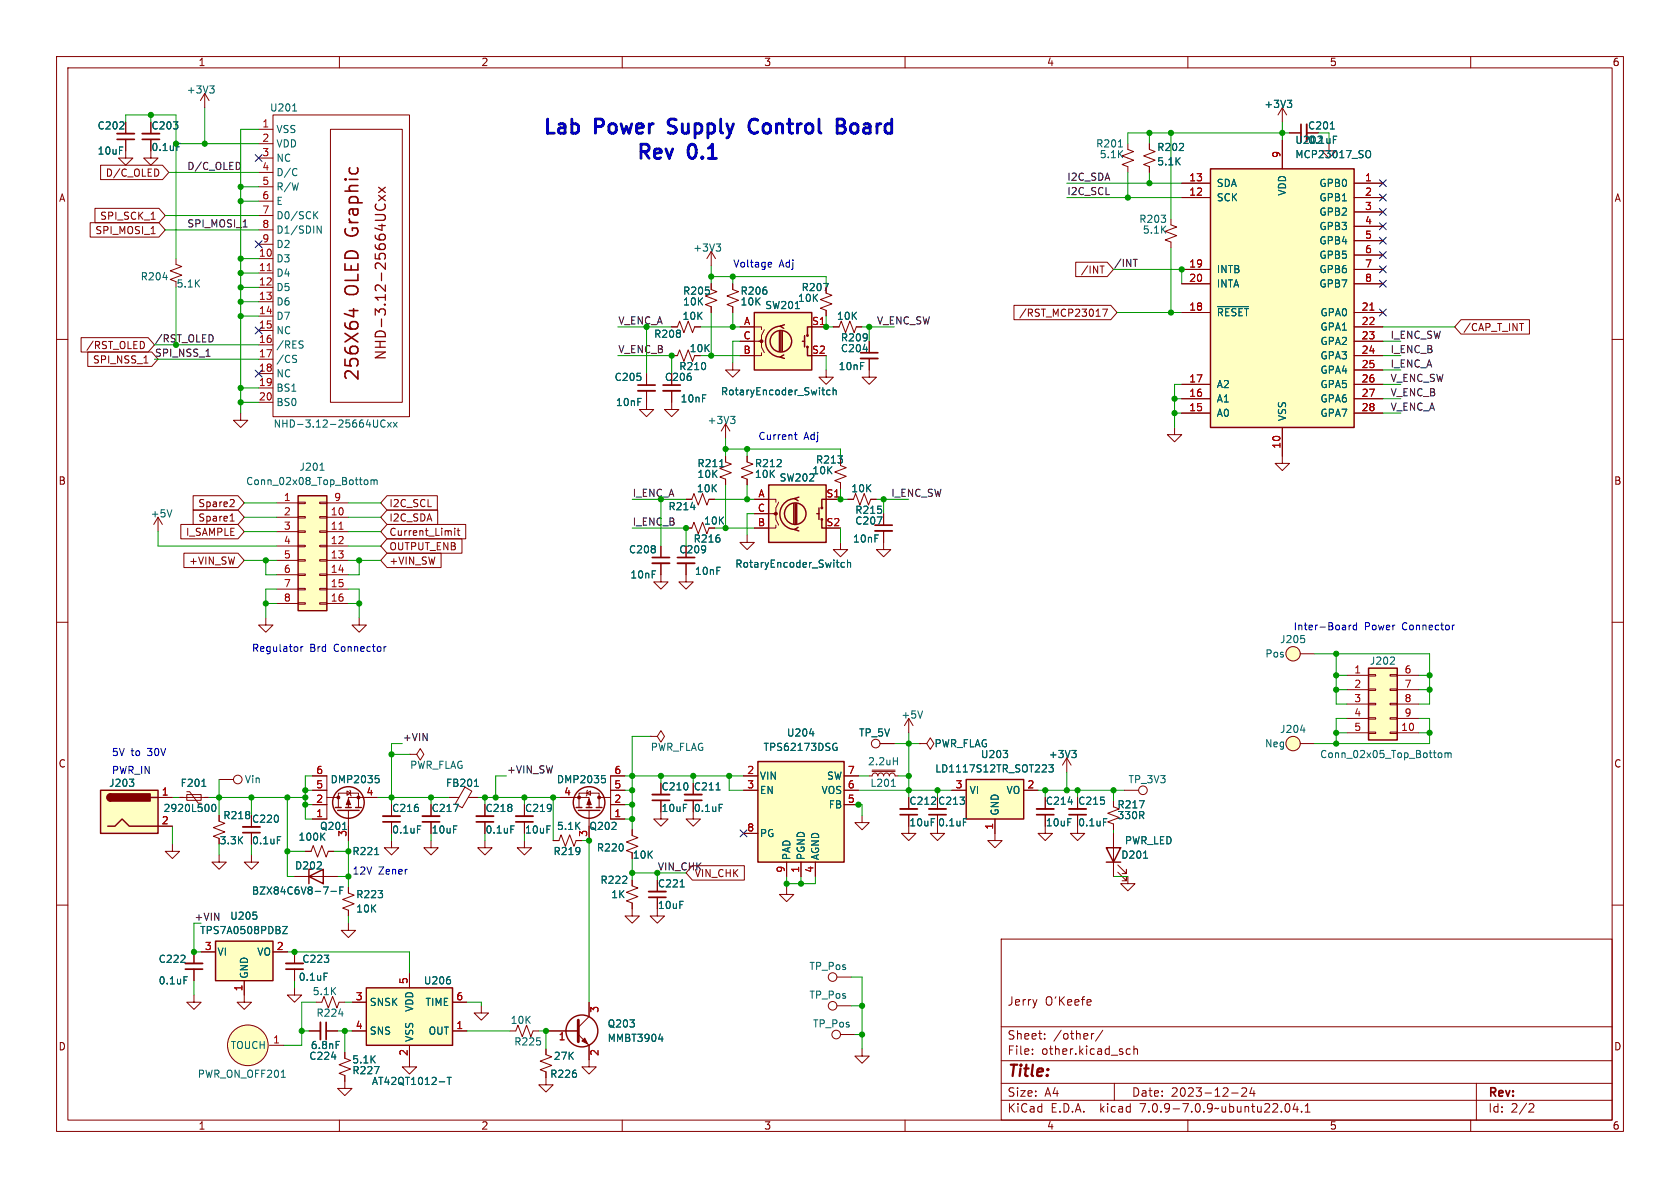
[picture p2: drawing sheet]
<svg xmlns="http://www.w3.org/2000/svg" width="297mm" height="210mm" viewBox="0 0 297 210" stroke-linecap="round" stroke-linejoin="round" font-family="sans-serif">
<g fill="none" stroke="#840000" stroke-width=".18">
<path d="M10 10h277v190h-277zM12 12h273v186h-273zM36.2 16.5l-.8 1.3M36.2 16.5v2.6M36.2 16.5l.8 1.3M60 10v2M110 10v2M160 10v2M210 10v2M226.7 19.1l-.8 1.2M226.7 19.1v2.5M226.7 19.1l.8 1.2"/>
<path d="M260 10v2M15.9 39.4h12.2l1.1 1.2-1.1 1.3h-12.2zM16.8 36.8h11.3l1.1 1.3-1.1 1.3h-11.3zM17.8 29.2h10.9l1.1 1.3-1.1 1.3h-10.9zM22.2 24.6v3.3h1.3l-1.3 1.3-1.2-1.3h1.2M22.2 21.6v2M26.7 24.6v3.3h1.2l-1.2 1.3-1.3-1.3h1.3M26.7 38.8h.7M28 30.1l.1 .3-.1 .6M45.7 22.9h2.6M45.7 25.4h2.6M45.7 27.9h2.6"/>
<path d="M45.7 30.5h2.6M45.7 33h2.6M45.7 35.6h2.6M45.7 38.1h2.6M48.3 20.3h24.1v53.4h-24.1zM58.4 22.9h12.7v48.2h-12.7zM199.4 25.4v1l1 .4-2 .8 2 .7-2 .8 1 .4v1M203.2 25.4v1l1 .4-2 .8 2 .7-2 .8 1 .4v1M207 38.7v1.1l1 .3-2 .8 2 .8-2 .7 1 .4v1M208.9 32.4h5.1M208.9 34.9h5.1M226.7 24.8v5"/>
<path d="M228 23.5h2M234.9 25.4v1.3h1.3l-1.3 1.2-1.2-1.2h1.2M239.4 32.4h5.1M239.4 34.9h5.1M239.4 37.5h5.1M10 60h2M14.3 59.7h11.9l1.1 1.3-1.1 1.2h-11.9zM26.7 41.3h.7M31.1 45.7v1l1 .4-2 .8 2 .7-2 .8 1 .4M45.7 45.7h2.6M45.7 48.3h2.6M45.7 50.8h2.6"/>
<path d="M45.7 53.3h2.6M45.7 55.9h2.6M45.7 58.4h2.6M45.7 40.6h2.6M45.7 43.2h2.6M118.7 57.8h1.1l.3-1 .8 2 .8-2 .7 2 .4-1h1M125.7 50.2v1l1 .4-2 .7 2 .8-2 .7 1 .4v1M125.7 44.5v2.5M125.7 44.5l-.7 1.2M125.7 44.5l.8 1.2M129.5 50.2v1l1.1 .4-2.1 .7 2.1 .8-2.1 .7 1 .4v1M130.8 57.8h3.8v.5"/>
<path d="M135.1 58.3l-.5 1v1h-.5M143.5 57.8h2.5M146 51.8l1.1 .4-2.1 .8 2.1 .7-2.1 .8 1 .4v1M147.3 57.8h1l.4-1 .8 2 .7-2 .8 2 .4-1h1M179.3 54h17.1l1.1 1.2-1.1 1.3h-17.1zM190.2 46.4h5.5l1.1 1.2-1.1 1.3h-5.5zM193.8 55.9h.7M194.5 47h.7M194.9 54.6h.9l-.6 1.3M208.9 55.2h5.1M208.9 47.6h5.1M208.9 50.2h5.1"/>
<path d="M239.4 55.2h5.1M239.4 47.6h5.1M239.4 50.2h5.1M239.4 57.8h5.1M239.4 40h5.1M239.4 42.5h5.1M239.4 45.1h5.1M258.3 56.5h12.1v2.6h-12.1l-1.1-1.3zM268.6 57.2h.7M285 60h2M15.5 62.2h11.3l1.1 1.3-1.1 1.3h-11.3zM25.4 64.2h.8"/>
<path d="M25.5 60.7v.6M42.5 73v1.3h1.3l-1.3 1.3-1.2-1.3h1.2M45.7 61h2.6M45.7 63.5h2.6M45.7 66h2.6M45.7 68.6h2.6M45.7 71.1h2.6M114.3 69.1v3.3h1.3l-1.3 1.3-1.3-1.3h1.3M114.3 66v2.1M118.7 62.9h1.1l.3-1.1 .8 2.1 .8-2.1 .7 2.1 .4-1M118.7 69.1v3.3h1.3l-1.3 1.3-1.2-1.3h1.2M128.3 74.9l-.8 1.3"/>
<path d="M128.3 74.9v2.6M128.3 74.9l.7 1.3M129.5 64.1v1.3h1.3l-1.3 1.3-1.2-1.3h1.2M130.8 60.3h3.8v1l.5 1.1M134.6 62.4v.5h-3.8M146 65.4v1.3h1.3l-1.3 1.2-1.2-1.2h1.2M153.7 63.4v3.3h1.2l-1.2 1.2-1.3-1.2h1.3M153.7 60.3v2.1M207.6 75.6v1.2h1.3l-1.3 1.3-1.2-1.3h1.2M208.9 73h5.1M208.9 70.5h5.1M208.9 67.9h5.1"/>
<path d="M226.7 75.6v6.3h1.3l-1.3 1.3-1.3-1.3h1.3M239.4 73h5.1M239.4 70.5h5.1M239.4 67.9h5.1M239.4 60.3h5.1M239.4 62.9h5.1M239.4 65.4h5.1M27.9 91.4l.8 1.3M27.9 91.4v2.6M27.9 91.4l-.7 1.3M32 92.7h10.1l1.1 1.3-1.1 1.3h-10.1zM32.5 97.8h9.6l1.1 1.3-1.1 1.2h-9.6z"/>
<path d="M34.1 90.2h8l1.1 1.2-1.1 1.3h-8zM34.1 87.6h8l1.1 1.3-1.1 1.3h-8zM40.7 92.1h.7M40.9 91l.1-.2v1.3M41.2 88.3l.2 .2-.1 .3-.7 .8h.8M48.9 88.9h3.8M48.9 91.4h3.8M48.9 94h3.8M48.9 96.5h3.8M48.9 99.1h3.8M52.7 98.9h1.3v.3h-1.3zM52.7 96.4h1.3v.2h-1.3z"/>
<path d="M52.7 93.9h1.3v.2h-1.3zM52.7 91.3h1.3v.3h-1.3zM52.7 88.8h1.3v.2h-1.3zM56.5 98.9h1.3v.3h-1.3zM56.5 96.4h1.3v.2h-1.3zM56.5 93.9h1.3v.2h-1.3zM56.5 91.3h1.3v.3h-1.3zM56.5 88.8h1.3v.2h-1.3zM57.8 88.9h3.8M57.8 91.4h3.8M57.8 94h3.8M57.8 96.5h3.8"/>
<path d="M57.8 99.1h3.8M68.4 97.8h9.6v2.5h-9.6l-1.1-1.2zM68.4 92.7h13.9v2.6h-13.9l-1.1-1.3zM68.4 95.2h13.3v2.6h-13.3l-1.1-1.3zM68.4 90.2h9v2.5h-9l-1.1-1.3zM68.4 87.6h8.9v2.6h-8.9l-1.1-1.3zM80.4 93.4v.1M80.4 93.8v.9M80.8 93.8h.5M81 93.4v1.1l.3 .2M116.8 99.6v3.3h1.3l-1.3 1.2-1.2-1.2h1.2M116.8 96.5v2.1"/>
<path d="M121.3 99.6v3.3h1.3l-1.3 1.2-1.3-1.2h1.3M121.3 93.3h1l.4-1 .7 2.1 .8-2.1 .8 2.1 .3-1.1M121.3 88.3h1l.4-1.1 .7 2.1 .8-2.1 .8 2.1 .3-1h1.1M128.3 80.6v1.1l1 .3-2 .8 2 .8-2 .7 1 .4v1M132.1 80.6v1.1l1 .3-2 .8 2 .8-2 .7 1 .4v1M132.1 94.6v1.3h1.2l-1.2 1.3-1.3-1.3h1.3M133.3 88.3h3.9v.5M133.3 90.8h3.9v1l.5 1M137.2 92.8v.5h-3.9M137.7 88.8l-.5 1v1h-.5M146 88.3h2.6M148.6 82.3l1 .4-2 .7 2 .8-2 .8 1 .3v1.1"/>
<path d="M148.6 95.9v1.3h1.3l-1.3 1.2-1.3-1.2h1.3M149.9 88.3h1l.4-1.1 .7 2.1 .8-2.1 .7 2.1 .4-1h1M156.2 93.9v3.3h1.3l-1.3 1.2-1.3-1.2h1.3M156.2 90.8v2M10 110h2M47 109.2v1.3h1.3l-1.3 1.3-1.3-1.3h1.3M48.9 101.6h3.8M48.9 104.1h3.8M48.9 106.7h3.8M52.7 106.6h1.3v.2h-1.3zM52.7 104h1.3v.3h-1.3zM52.7 101.5h1.3v.2h-1.3z"/>
<path d="M56.5 106.6h1.3v.2h-1.3zM56.5 104h1.3v.3h-1.3zM56.5 101.5h1.3v.2h-1.3zM57.8 101.6h3.8M57.8 104.1h3.8M57.8 106.7h3.8M63.5 109.2v1.3h1.3l-1.3 1.3-1.3-1.3h1.3M229.9 115.6h2.5M238.1 119.4h3.8M241.9 119.3h1.3v.2h-1.3zM245.7 119.3h1.3v.2h-1.3zM247 119.4h3.8"/>
<path d="M285 110h2M33 140h.5l1.6 2h.5M38.7 137.8h2.6M55.2 137.2h2.6v7.6h-2.6M55.2 139.7h2.6M61.3 139.8l.7 .4-.7 .4zM61.8 139.7l.2 .1v.8l.1 .1M72.4 133.4h1.3l.6 1 .6-1-.6-1.1-.6 1.1M72.4 133.4h.1M82.2 139.1l1.2 .8-1.7 2.9-1.2-.7zM103.9 139.7l-.1 .1v.8l-.2 .1M107.9 139.7h2.6"/>
<path d="M110.5 137.2h-2.6v7.6h2.6M114.9 130.2h1.3l.6 1 .7-1-.7-1-.6 1M114.9 130.2h.1M131.4 139.7h2.6M131.4 137.2h2.6M149.2 139.7h2.6M149.2 137.2h2.6M153.7 137.2h.5l.1-.4 .4-.1 .4 .1 .1 .4 .1-.4 .4-.1 .4 .1 .1 .4 .2-.4 .3-.1 .4 .1 .1 .4 .2-.4 .3-.1 .4 .1 .1 .4h.5M154.2 136.4h4M154.2 136.1h4M155.6 131.4h2.5M160.7 127v2.5"/>
<path d="M160.7 127l.7 1.3M160.7 127l-.8 1.3M162.6 131.4h1.2l.7 1.1 .6-1.1-.6-1-.7 1M162.6 131.4h.1M168.3 139.7h2.5M181 139.7h2.5M188.6 134l-.8 1.3M188.6 134v2.5M188.6 134l.8 1.3M198.8 139.7h2.5M229.9 131.4h2.5M238.1 129.5h3.8"/>
<path d="M238.1 121.9h3.8M238.1 124.5h3.8M238.1 127h3.8M241.9 129.4h1.3v.3h-1.3zM241.9 126.9h1.3v.2h-1.3zM241.9 124.3h1.3v.3h-1.3zM241.9 121.8h1.3v.2h-1.3zM245.7 129.4h1.3v.3h-1.3zM245.7 126.9h1.3v.2h-1.3zM245.7 124.3h1.3v.3h-1.3zM245.7 121.8h1.3v.2h-1.3zM247 129.5h3.8"/>
<path d="M247 121.9h3.8M247 124.5h3.8M247 127h3.8M10 160h2M27.9 141h2.6M27.9 146.1h2.6M30.5 149.2v1.3h1.2l-1.2 1.3-1.3-1.3h1.3M31.7 141h5.1M33 140.5h2.6v1h-2.6zM38.7 144.1v1.1l1.1 .3-2.1 .8 2.1 .8-2.1 .7 1 .4M38.7 151.1v1.3h1.3l-1.3 1.3-1.2-1.3h1.2M44.4 151.1v1.3h1.3l-1.3 1.3-1.2-1.3h1.2"/>
<path d="M44.4 147.2v2M52.1 154.9h7.6M54 150.5h1l.4-1 .7 2 .8-2 .8 2 .3-1h1.1M55.2 142.2h2.6M57.8 141h2M59.8 142.7v-2.5h3.6v2.5M61.6 156.8v1.1l1 .3-2 .8 2 .8-2 .7 1 .4v1M61.6 143.3v5.3M66.7 141h-5.1v1.7M69.2 148.6v1.3h1.3l-1.3 1.2-1.3-1.2h1.3M69.2 145.3v2M76.2 148.6v1.3h1.3l-1.3 1.2-1.3-1.2h1.3"/>
<path d="M76.2 145.3v2M79.4 141h1.7M82.8 141h1.7M85.7 148.6v1.3h1.3l-1.3 1.2-1.2-1.2h1.2M85.7 145.3v2M92.7 148.6v1.3h1.3l-1.3 1.2-1.3-1.2h1.3M92.7 145.3v2M97.8 148.6h1l.4-1 .7 2 .8-2 .8 2 .4-1h1M99.1 141h5v1.7M102.4 142.7v-2.5h3.5v2.5M103.8 140.2l.6-.4v.8zM104.1 143.3v5.3"/>
<path d="M105.9 141h2M107.9 142.2h2.6M111.8 155.6v1l1 .4-2.1 .7 2.1 .8-2.1 .8 1.1 .3v2.3h1.2l-1.2 1.3-1.3-1.3h1.3M111.8 146.7v1l1 .4-2.1 .7 2.1 .8-2.1 .8 1.1 .3M116.2 158.6v3.3h1.3l-1.3 1.3-1.3-1.3h1.3M116.8 141.5v3.3h1.3l-1.3 1.3-1.2-1.3h1.2M122.4 153h9.2v2.6h-9.2l-1.1-1.3zM122.6 141.5v3.3h1.2l-1.2 1.3-1.3-1.3h1.3M131.4 147.3h2.6M139.1 156.8v1.3h1.2l-1.2 1.3-1.3-1.3h1.3M139.1 152.4v2.5M141.6 152.4v2.5"/>
<path d="M144.1 152.4v2.5M149.2 142.2h2.6M152.4 144.1v1.3h1.3l-1.3 1.3-1.3-1.3h1.3M160.7 144v3.3h1.2l-1.2 1.3-1.3-1.3h1.3M165.7 144v3.3h1.3l-1.3 1.3-1.2-1.3h1.2M175.9 144.8v3.8h1.3l-1.3 1.3-1.3-1.3h1.3M184.8 144v3.3h1.3l-1.3 1.3-1.3-1.3h1.3M190.5 144v3.3h1.3l-1.3 1.3-1.3-1.3h1.3M196.8 141.6v1l1.1 .4-2.1 .8 2.1 .7-2.1 .8 1 .4v1M196.8 147.3v7.6M197.6 154.2l1.5 1.5v-.8v.8h-.7M197.6 152.9l1.5 1.5v-.7v.7h-.7"/>
<path d="M199.4 154.9v1.3h1.3l-1.3 1.3-1.3-1.3h1.3M285 160h2M34.3 175.9v1.3h1.3l-1.3 1.2-1.3-1.2h1.3M34.3 168.3v2M34.3 171.3v2.1M35.6 168.3h2.5M43.2 173.4v3.8h1.2l-1.2 1.2-1.3-1.2h1.3M48.3 168.3h2.5M52.1 174.6v1.3h1.2l-1.2 1.3-1.3-1.3h1.3M52.1 168.3v2M52.1 171.3v2.1M55.9 177.2h1l.4-1.1 .7 2.1 .8-2.1 .8 2.1 .3-1h1.1"/>
<path d="M61.6 163.2v1.3h1.3l-1.3 1.2-1.3-1.2h1.3M62.2 177.2h2.6M72.4 172.1v2.5M80 177.2h2.5M85.1 177.8v1.3h1.3l-1.3 1.2-1.3-1.2h1.3M104.1 177.2v2.5l-1.9 1.9M148 177.8h2.5M148 172.7h2.5M177 166h108v32h-108zM192.8 176.8l.1 .3-.7 .1M47.6 184.8h2.6M54.6 182.2h2"/>
<path d="M57.7 182.2h2M60 198v2M61 186.1v1l1 .4-2.1 .7 2.1 .8-2.1 .7 1.1 .4v2.3h1.2l-1.2 1.3-1.3-1.3h1.3M62.2 182.2h2.6M72.4 184.8v3.8h1.3l-1.3 1.3-1.3-1.3h1.3M80 182.2h2.5M90.2 182.2h1l.4-1 .7 2.1 .8-2.1 .8 2.1 .3-1.1h1M96.5 185.4v1l1 .4-2 .8 2 .7-2 .8 1 .4v2.3h1.3l-1.3 1.2-1.3-1.2h1.3M96.5 182.2h5.7M102.2 182.9l1.9 1.9v3.8h1.3l-1.3 1.3-1.2-1.3h1.2M110 198v2M148.6 182.9h2.5"/>
<path d="M152.4 185.4v1.3h1.3l-1.3 1.3-1.3-1.3h1.3M160 198v2M177 194.5h108M177 191.5h108M177 187.5h108M177 181.5h108M182.5 186.3v.1M182.5 185.5v.1M184.7 183.6v.1M184.7 182.8v.1M193 182.7v1M193.4 182.7l-.3 .1-.1 .2"/>
<path d="M195 182.1l-1.3 2M197 191.5v3M199.2 186.3h.6M199.2 185.5h.6M200.5 185.5l.2-.1 .3 .1 .1 .9M200.5 184.9v1.5M210 198v2M217.7 193.2h1.2M219.5 192.4l.6-.1 .2 .1 .1 .3-.9 1.1h.9M221.3 192.2l-.3 1.1h.9M221.7 192.8v1M227.3 195.2l.2-.1a.81 .81 0 0 1 .6 .6 .81 .81 0 0 1-.3 .8l-.1 .1a.81 .81 0 0 1-.4-1.4z"/>
<path d="M229 195l-.4 1.1h.9M229.3 195.6v1M230.1 196.5v.1M230.7 196.6h.9M230.7 195.5l.5-.4v1.5M260 198v2M261 191.5v6.5M270.5 195.1l.5 .1 .2 .3-1 1.1h1"/>
<circle cx="228.6" cy="115.6" r="1.27"/>
<circle cx="42" cy="137.8" r=".76"/>
<circle cx="154.8" cy="131.4" r=".76"/>
<circle cx="202.1" cy="139.7" r=".76"/>
<circle cx="228.6" cy="131.4" r="1.27"/>
<circle cx="147.2" cy="177.8" r=".76"/>
<circle cx="147.2" cy="172.7" r=".76"/>
<circle cx="43.8" cy="184.8" r="3.6"/>
<circle cx="147.8" cy="182.9" r=".76"/>
</g>
<g fill="none" stroke="#006464" stroke-width=".18">
<path d="M37.1 15.2h.8l-.5 .5M37.6 15.7l.3 .2v.3l-.3 .3M51.7 19.6h.8M227.6 17.7h.8l-.5 .5M228.1 18.2l.3 .3v.3l-.3 .2M31.3 25.3h.6M52.3 29.8l.2 .1M52.5 30.9l-.2 .2M55.6 38l.6 .7M56.1 39.9l.7 1.3v-1.3M56.2 37.4l-.7 .7M197.7 26h.7"/>
<path d="M235.2 22.8h.7M235.7 24.1h.6M241.8 26.6a.43 .43 0 0 1 .5 .4v.5a.43 .43 0 0 1-.5 .4M28.8 49.1h.8M126.6 43.1h.8l-.4 .5M127.2 43.6l.2 .3v.3l-.2 .2M140.6 54.6h.7M145.6 50.1h.8l-.5 1.3M215.2 54.2h5.5M52 62.8l.4 .1M52.2 63.5l.2 .2-.2 .4M53.3 60.9l.3 .3-.3 .3"/>
<path d="M53.4 60.3h.2M66.8 74.2v1.1l-.3 .2M68.1 74.4a.6 .6 0 0 0-.9 .4 .6 .6 0 0 0 .6 .7l.3-.1M68.5 74.7l.7 .8M69.2 74.7l-.7 .8M69.5 74.7l.7 .8M70.2 74.7l-.7 .8M129.1 73.6h.8l-.4 .5M129.7 74.1l.2 .2v.3l-.2 .3M146.7 69l-.3-.1-.3 .3 .2 .5h.4M147.3 69.1l.2-.2 .3 .1v.8M147.3 68.5v1.3"/>
<path d="M152.6 61.8h.8M30.4 90.1l-.4 1.3M56.6 83.1h.7M64.5 84.9l.3-.1 .2 .3v.4l-.2 .2-.3-.1M65.6 84.9l.3-.1 .2 .2M65.6 84.8v.9M66.1 85l.2-.2 .3 .1 .1 .8M66.1 85v.7M122.1 89.7h.8M127.2 82.5h.8M149.3 99.5l-.4-.1-.2 .3 .1 .5h.5M149.8 99.5l.2-.1 .3 .1 .1 .8"/>
<path d="M149.8 99v1.3M155.1 91.4h.8l-.5 1.3M230 112.3h.6M230.5 112.9l.2 .2-.2 .4M246.4 116.2l.1 .2v.3l-.8 .7h.8M23.5 138.3l.1 .2-.1 .4M23.6 137.7l-.4 .5M35.7 139h.7M66.4 137.1h.6M66.5 137.6h.3l.2 .2-.1 .5-.4 .1M83.9 139h.7M84.1 137.9l.1-.2v1.3"/>
<path d="M106.4 137.1h.6M106.5 137.6h.3l.2 .2-.1 .5-.4 .1M126.6 139.6h.7M143.1 129.7h.8M147.4 131.5h.5M147.7 132.1h.3v.4l-.3 .2-.3-.1M157.6 139h.7M157.9 134.5h.8M158.7 133.9v1.3M163.1 125.7l-.4 1.2M177.3 132.7h.8l-.4 .4M178.1 133.3v.5"/>
<path d="M185.4 135.2h.8l-.4 .5 .3 .1v.5l-.1 .2-.6-.2M189.5 132.7h.8l-.5 .4M190 133.1l.3 .3v.3l-.3 .2M229.9 129.1h.8M254.4 133.1h.3l.2 .2-.1 .5-.1 .1h-.3M255.5 133.2l.3-.1 .2 .2M255.5 133.1v.8M256 133.3l.2-.2h.3v.8M256 133.3v.6M37.6 142.2h.1a.68 .68 0 0 1 .5 .6 .68 .68 0 0 1-.5 .7 .84 .84 0 0 1-.1-1.3zM49 147.9h.6M56.9 147.8l.5 .7"/>
<path d="M57.4 147.3l-.7 .7M58.5 157.6h1M60.1 157.4h.4M60.7 156.8h-.6v1.3M66.2 151.1h.8M73.8 146h.6M80.2 142.2h.8l-.5 1.3M90.3 146h.6M120.2 156.8h.8M127.1 142.2h.6M170.3 144.7h.6M188.8 141.8h.8"/>
<path d="M195.1 144.7h.6M201.4 141.5h.9l-.6 1.3M202.2 151.7h.7M32.5 172.7h.6M45.4 161.8v.6M50 163.8h.8l-.8 1.2h.8M57.3 172h.6M59.9 179.2h.8M79.6 173.3v.5M49.7 190.4h.7M58.6 186.8h.8M59.4 184.1h.6"/>
<path d="M66.2 188.5h.8l-.5 1.3M77.7 191.2h.9M79.1 190.4h.7M79.4 190.4v1.3M116.4 183.7h.8M117 183.2v.9"/>
</g>
<g fill="none" stroke="#840000" stroke-width=".33">
<path d="M20.7 23.6h3M25.1 23.6h3.1M231 22v3M112.8 69.1h3M117.2 69.1h3.1M152.1 63.4h3.1M115.3 99.6h3.1M119.8 99.6h3M154.7 93.9h3M42.9 146.2h3.1M67.7 144.3h3M74.7 144.3h3"/>
<path d="M84.2 144.3h3M91.2 144.3h3M114.7 157.6h3M115.3 140.5h3.1M121 140.5h3.1M159.1 143h3.1M164.2 143h3.1M183.3 143h3M189 143h3M32.8 170.3h3M50.5 170.3h3.1M56.6 180.7v3.1"/>
</g>
<g fill="none" stroke="#840000" stroke-width=".3">
<path d="M20.7 24.6h3M25.1 24.6h3.1M230 22v3M112.8 68.1h3M117.2 68.1h3.1M152.1 62.4h3.1M115.3 98.6h3.1M119.8 98.6h3M154.7 92.8h3M42.9 147.2h3.1M67.7 145.3h3M74.7 145.3h3"/>
<path d="M84.2 145.3h3M91.2 145.3h3M114.7 158.6h3M115.3 141.5h3.1M121 141.5h3.1M159.1 144h3.1M164.2 144h3.1M183.3 144h3M189 144h3M32.8 171.3h3M50.5 171.3h3.1M57.7 180.7v3.1"/>
</g>
<g fill="#ffffc2" stroke="#ffffc2" stroke-width=".18">
<path d="M214 29.8h25.4v45.8h-25.4z"/>
<path d="M64.8 174.6h15.2v10.2h-15.2z"/>
<path d="M38.1 166.4h10.2v7h-10.2z"/>
<path d="M135.9 85.7h10.1v10.2h-10.1z"/>
<path d="M133.3 55.2h10.2v10.2h-10.2z"/>
<path d="M52.7 87.6h5.1v20.4h-5.1z"/>
<path d="M134 134.6h15.2v17.8h-15.2z"/>
<path d="M241.9 118.1h5.1v12.7h-5.1z"/>
<path d="M170.8 137.8h10.2v7h-10.2z"/>
<path d="M17.8 139.7h10.1v7.6h-10.1z"/>
<circle cx="43.8" cy="184.8" r="3.6"/>
<circle cx="228.6" cy="131.4" r="1.27"/>
<circle cx="228.6" cy="115.6" r="1.27"/>
</g>
<g fill="none" stroke="#840000" stroke-width=".25">
<path d="M214 29.8h25.4v45.8h-25.4zM133.3 55.2h10.2v10.2h-10.2zM137.8 58.5v3.6M138 57.7a2.73 2.73 0 0 0-2.7 2.7 2.73 2.73 0 0 0 2.7 2.7M138 58.5v3.6M138.3 58.5v3.6M138.7 57.4l-.8 .3 .7 .3M142.2 59.3v2M143.5 57.8h-.8v1.5M138.6 62.7l-.7 .4 .8 .3M141.9 60.3h.3M142.7 61.3v1.6h.8"/>
<path d="M52.7 87.6h5.1v20.4h-5.1zM135.9 85.7h10.1v10.2h-10.1zM140.3 89v3.6M140.6 88.1a2.73 2.73 0 0 0-2.7 2.8 2.73 2.73 0 0 0 2.7 2.7M140.6 89v3.6M140.8 89v3.6M141.1 93.2l-.6 .4 .7 .3M141.2 87.9l-.7 .2 .6 .4M144.4 90.8h.4M144.8 89.8v2M145.3 91.8v1.5h.7M146 88.3h-.7v1.5"/>
<path d="M241.9 118.1h5.1v12.7h-5.1zM17.8 139.7h10.1v7.6h-10.1zM134 134.6h15.2v17.8h-15.2zM170.8 137.8h10.2v7h-10.2zM19 146.1h1.3l1.3-1.3 1.3 1.3h5M19.6 140.3a.64 .64 0 0 0-.7 .7 .64 .64 0 0 0 .7 .6M26.7 141h1.2M54.6 154.9l2.5-1.2v2.5zM55.1 153.7h-.5v2.5M59.3 142.7h1M59.7 143.3h3.8M61.1 142.7h1"/>
<path d="M62.9 142.7h1M101.9 142.7h1M102.2 143.3h3.8M103.6 142.7h1M105.4 142.7h1M195.6 149.9h2.5l-1.3 2.5zM195.6 152.4h2.5M38.1 166.4h10.2v7h-10.2zM64.8 174.6h15.2v10.2h-15.2z"/>
<circle cx="142.7" cy="59.3" r=".13"/>
<circle cx="138" cy="60.3" r="1.9"/>
<circle cx="142.7" cy="61.3" r=".13"/>
<circle cx="140.6" cy="90.8" r="1.9"/>
<circle cx="145.3" cy="89.8" r=".13"/>
<circle cx="145.3" cy="91.8" r=".13"/>
<circle cx="61.6" cy="141.9" r="2.79"/>
<circle cx="104.1" cy="141.9" r="2.79"/>
<circle cx="102.9" cy="182.2" r="2.82"/>
</g>
<g fill="#840000" stroke="#840000" stroke-width=".18">
<path d="M61.6 141.2l.4 1h-.8z"/>
<path d="M104.1 141.2l.4 1h-.7z"/>
<path d="M102.9 184l.5-.5 .5 1z"/>
<circle cx="63.4" cy="141" r=".25"/>
<circle cx="59.8" cy="141" r=".25"/>
<circle cx="102.4" cy="141" r=".25"/>
<circle cx="105.9" cy="141" r=".25"/>
<circle cx="137.2" cy="90.8" r=".25"/>
<circle cx="134.6" cy="60.3" r=".25"/>
</g>
<path d="M47.2 47.8h.8M242.2 54.8h.7M59.9 93.6h.8" fill="none" stroke="#a90000" stroke-width=".18"/>
<path d="M61.7 54.9h1.6M62.5 54.6v1.4l-1.6-.6" fill="none" stroke="#840000" stroke-width=".29"/>
<path d="M66.3 37.9h1.5l.3 .4M66.5 36.1a.71 .71 0 0 0 0 .9 .71 .71 0 0 0 .9 .2 .67 .67 0 0 0 .6-.4 .67 .67 0 0 0 0-.7M66.9 34.5l1.2 1M66.9 33.1l1.2 .9M68.1 34.5l-1.2 1M68.1 33.1l-1.2 .9" fill="none" stroke="#840000" stroke-width=".22"/>
<path d="M102.2 180.3v3.9" fill="none" stroke="#840000" stroke-width=".51"/>
<g fill="#840000" stroke="#840000" stroke-width=".25">
<path d="M19.1 140.5l.5-.2v1.3a.63 .63 0 0 1-.6-.4 .63 .63 0 0 1 .1-.7z"/>
<path d="M19.6 140.3h6.9v1.3h-6.9z"/>
</g>
<path d="M42.4 28.9l.1 .3-.1 .6M37.6 59.5v.6M43 40.1h.7M200.3 45.8h.8M36.4 63h.7" fill="none" stroke="#0f0f0f" stroke-width=".18"/>
<path d="M118.1 23.4l.4 .1M118.2 21.3l-.1 .2 .1 .5M133.8 21.2a.96 .96 0 0 0-1 0 .96 .96 0 0 0-.4 .9 1.06 1.06 0 0 0 .3 1.1 1.06 1.06 0 0 0 1.1 .2M148 21h.8a.61 .61 0 0 1 .5 .6 .61 .61 0 0 1-.5 .6 .67 .67 0 0 1 .7 .6 .67 .67 0 0 1-.5 .7h-1zM148 22.2h.8" fill="none" stroke="#0000c2" stroke-width=".5"/>
<path d="M136 46.4h.4v.3l-.6 .1M136.4 47.2h-.4M140.4 76.8h.5M140.6 76.4v1.1l.3 .2M53.2 114.3v.9M53.6 114.3l-.4 .3M68.3 114.3l-.4 .3M238.5 110.5v.8M238.9 110.5l-.4 .2M239.8 110.6l-.3-.1-.3 .2 .1 .6h.5M239.8 110.1v1.2M257.1 110.5l-.3 .2" fill="none" stroke="#0000c2" stroke-width=".18"/>
<g fill="none" stroke="#009600" stroke-width=".18">
<path d="M36.2 19.1v6.3M22.2 21.6v-1.3h8.9v25.4M26.7 20.3v1.3M29.2 38.1h16.5M29.8 30.5h15.9M31.1 25.4h14.6M42.5 35.6h3.2M42.5 33h3.2M45.7 22.9h-3.2v50.1M188.6 34.9h20.3M188.6 32.4h20.3M199.4 30.5v4.4"/>
<path d="M203.2 23.5v1.9M203.2 30.5v1.9M207 23.5v15.2M226.7 21.6v3.2M228 23.5h-28.6v1.9M234.9 23.5v1.9M29.2 40.6h16.5M31.1 50.8v10.2M42.5 48.3h3.2M42.5 55.9h3.2M42.5 50.8h3.2M42.5 53.3h3.2"/>
<path d="M42.5 45.7h3.2M109.2 57.8h9.5M114.3 57.8v8.2M123.8 57.8h7M125.7 48.9h20.3v1.9M125.7 47v3.2M125.7 55.2v7.7M129.5 48.9v1.3M129.5 55.2v2.6M146 55.9v1.9h1.3M152.4 57.8h5.7M153.7 57.8v2.5"/>
<path d="M196.8 47.6h12.1v2.6M197.5 55.2h11.4M207 43.8v11.4M244.5 57.8h12.7M27.3 61h18.4M27.3 63.5h18.4M42.5 71.1h3.2M42.5 68.6h3.2M109.2 62.9h9.5v3.1M123.8 62.9h7M128.3 79.4h20.3v1.9M128.3 77.5v3.1"/>
<path d="M130.8 60.3h-1.3v3.8M132.1 79.4v1.2M146 62.9v2.5M207.6 73h1.3M207.6 70.5h1.3M208.9 67.9h-1.3v7.7M244.5 62.9h3.1M244.5 60.3h3.1M244.5 73h3.1M244.5 70.5h3.1M244.5 67.9h3.1M244.5 65.4h3.1"/>
<path d="M27.9 94v2.5h21M43.2 99.1h5.7M43.2 91.4h5.7M43.2 94h5.7M43.2 88.9h5.7M47 99.1v2.5h1.9M61.6 99.1h5.7M61.6 96.5h5.7M61.6 91.4h5.7M61.6 94h5.7M61.6 88.9h5.7M63.5 99.1v2.5h-1.9"/>
<path d="M111.8 88.3h9.5M111.8 93.3h9.5v3.2M116.8 88.3v8.2M126.4 88.3h6.9M126.4 93.3h6.9M128.3 85.7v7.6M132.1 85.7v2.6M133.3 90.8h-1.2v3.8M148.6 86.4v1.9h1.3M148.6 93.3v2.6M154.9 88.3h5.8M156.2 88.3v2.5"/>
<path d="M47 106.7h1.9M48.9 104.1h-1.9v5.1M61.6 106.7h1.9M61.6 104.1h1.9v5.1M232.4 115.6h20.3v8.9h-1.9M236.2 115.6v8.9h1.9M236.2 119.4h1.9M250.8 119.4h1.9M38.7 137.8v6.3M54 139.7h1.2M55.2 137.2h-1.2v7.6h1.2M69.2 133.4h3.2"/>
<path d="M71.1 131.4h-1.9v10.8M89.5 137.2h-1.9v3.8M110.5 137.2h20.9M110.5 139.7h1.3M114.9 130.2h-3.1v16.5M116.8 137.2v1.2M122.6 137.2v1.2M128.9 137.2v2.5h2.5M151.8 137.2h1.9M151.8 139.7h16.5M158.1 131.4h4.5M158.7 137.2h2"/>
<path d="M160.7 129.5v11.5M165.7 139.7v1.3M183.5 139.7h15.3M184.8 139.7v1.3M188.6 136.5v3.2M190.5 139.7v1.3M196.8 139.7v1.9M236.2 129.5h1.9M236.2 121.9h1.9M238.1 127h-1.9v4.4M250.8 127h1.9v4.4h-20.3M250.8 129.5h1.9"/>
<path d="M250.8 121.9h1.9M30.5 141h1.2M30.5 146.1v3.1M36.8 141h17.2M38.7 149.2v1.9M44.4 141v3.1M44.4 149.2v1.9M50.8 141v13.9h1.3M50.8 150.5h3.2M54 142.2h1.2M59.1 150.5h2.5M59.7 154.9h1.9"/>
<path d="M61.6 148.6v8.2M66.7 141h12.7M69.2 147.3v1.3M76.2 141v1.2M76.2 147.3v1.3M84.5 141h14.6M85.7 141v1.2M85.7 147.3v1.3M92.7 141v1.2M92.7 147.3v1.3M97.8 141v7.6M102.9 148.6h1.2v28.6"/>
<path d="M110.5 142.2h1.3M110.5 144.8h1.3M111.8 151.8v3.8M111.8 154.3h9.5M116.2 154.3v1.3M139.1 154.9v1.9M141.6 154.9v1.3M144.1 154.9v1.3h-5M151.1 142.2h1.3v1.9M196.8 154.9h2.6M196.8 146.7v.6M34.3 163.2v5.1h1.3"/>
<path d="M34.3 173.4v2.5M50.8 168.3h21.6v3.8M52.1 173.4v1.2M55.9 177.2h-2.6v7.6h-3.1M61 177.2h1.2M61.6 161.9v1.3M82.5 177.2h2.6v.6M150.5 172.7h1.9v12.7M150.5 177.8h1.9M53.3 182.2h1.3M59.7 182.2h2.5M61 182.2v3.9"/>
<path d="M82.5 182.2h7.7M95.2 182.2h1.3v3.2M151.1 182.9h1.3"/>
</g>
<g fill="none" stroke="#000084" stroke-width=".18">
<path d="M45.1 27.3l1.2 1.2M46.3 27.3l-1.2 1.2M243.9 34.3l1.2 1.2M243.9 39.4l1.2 1.2M243.9 31.8l1.2 1.2M243.9 36.9l1.2 1.2M245.1 34.3l-1.2 1.2M245.1 39.4l-1.2 1.2M245.1 31.8l-1.2 1.2M245.1 36.9l-1.2 1.2M45.1 57.8l1.2 1.2M45.1 42.6l1.2 1.2"/>
<path d="M46.3 57.8l-1.2 1.2M46.3 42.6l-1.2 1.2M243.9 54.6l1.2 1.3M243.9 49.6l1.2 1.2M243.9 47l1.2 1.2M243.9 44.5l1.2 1.2M243.9 41.9l1.2 1.3M245.1 54.6l-1.2 1.3M245.1 49.6l-1.2 1.2M245.1 47l-1.2 1.2M245.1 44.5l-1.2 1.2M245.1 41.9l-1.2 1.3"/>
<path d="M45.1 65.4l1.2 1.2M46.3 65.4l-1.2 1.2M130.8 146.7l1.3 1.2M132.1 146.7l-1.3 1.2"/>
</g>
<g fill="#009600" stroke="#009600" stroke-width=".18">
<circle cx="184.8" cy="139.7" r=".46"/>
<circle cx="160.7" cy="137.2" r=".46"/>
<circle cx="160.7" cy="131.4" r=".46"/>
<circle cx="160.7" cy="139.7" r=".46"/>
<circle cx="165.7" cy="139.7" r=".46"/>
<circle cx="188.6" cy="139.7" r=".46"/>
<circle cx="190.5" cy="139.7" r=".46"/>
<circle cx="196.8" cy="139.7" r=".46"/>
<circle cx="122.6" cy="137.2" r=".46"/>
<circle cx="128.9" cy="137.2" r=".46"/>
<circle cx="152.4" cy="182.9" r=".46"/>
<circle cx="139.1" cy="156.2" r=".46"/>
<circle cx="141.6" cy="156.2" r=".46"/>
<circle cx="151.8" cy="142.2" r=".46"/>
<circle cx="252.7" cy="121.9" r=".46"/>
<circle cx="252.7" cy="129.5" r=".46"/>
<circle cx="252.7" cy="119.4" r=".46"/>
<circle cx="236.2" cy="115.6" r=".46"/>
<circle cx="236.2" cy="131.4" r=".46"/>
<circle cx="236.2" cy="129.5" r=".46"/>
<circle cx="236.2" cy="119.4" r=".46"/>
<circle cx="236.2" cy="121.9" r=".46"/>
<circle cx="146" cy="57.8" r=".46"/>
<circle cx="125.7" cy="48.9" r=".46"/>
<circle cx="129.5" cy="48.9" r=".46"/>
<circle cx="129.5" cy="57.8" r=".46"/>
<circle cx="125.7" cy="62.9" r=".46"/>
<circle cx="153.7" cy="57.8" r=".46"/>
<circle cx="208.9" cy="47.6" r=".46"/>
<circle cx="207" cy="23.5" r=".46"/>
<circle cx="203.2" cy="23.5" r=".46"/>
<circle cx="226.7" cy="23.5" r=".46"/>
<circle cx="207.6" cy="73" r=".46"/>
<circle cx="207.6" cy="70.5" r=".46"/>
<circle cx="121.3" cy="93.3" r=".46"/>
<circle cx="128.3" cy="93.3" r=".46"/>
<circle cx="156.2" cy="88.3" r=".46"/>
<circle cx="132.1" cy="79.4" r=".46"/>
<circle cx="128.3" cy="79.4" r=".46"/>
<circle cx="132.1" cy="88.3" r=".46"/>
<circle cx="148.6" cy="88.3" r=".46"/>
<circle cx="199.4" cy="34.9" r=".46"/>
<circle cx="203.2" cy="32.4" r=".46"/>
<circle cx="207" cy="55.2" r=".46"/>
<circle cx="36.2" cy="25.4" r=".46"/>
<circle cx="31.1" cy="25.4" r=".46"/>
<circle cx="42.5" cy="33" r=".46"/>
<circle cx="42.5" cy="35.6" r=".46"/>
<circle cx="26.7" cy="20.3" r=".46"/>
<circle cx="42.5" cy="68.6" r=".46"/>
<circle cx="42.5" cy="71.1" r=".46"/>
<circle cx="63.5" cy="106.7" r=".46"/>
<circle cx="63.5" cy="99.1" r=".46"/>
<circle cx="47" cy="99.1" r=".46"/>
<circle cx="47" cy="106.7" r=".46"/>
<circle cx="42.5" cy="45.7" r=".46"/>
<circle cx="42.5" cy="48.3" r=".46"/>
<circle cx="42.5" cy="55.9" r=".46"/>
<circle cx="42.5" cy="53.3" r=".46"/>
<circle cx="42.5" cy="50.8" r=".46"/>
<circle cx="118.7" cy="62.9" r=".46"/>
<circle cx="92.7" cy="141" r=".46"/>
<circle cx="69.2" cy="133.4" r=".46"/>
<circle cx="69.2" cy="141" r=".46"/>
<circle cx="76.2" cy="141" r=".46"/>
<circle cx="85.7" cy="141" r=".46"/>
<circle cx="87.6" cy="141" r=".46"/>
<circle cx="52.1" cy="168.3" r=".46"/>
<circle cx="53.3" cy="182.2" r=".46"/>
<circle cx="61" cy="182.2" r=".46"/>
<circle cx="34.3" cy="168.3" r=".46"/>
<circle cx="61.6" cy="150.5" r=".46"/>
<circle cx="61.6" cy="154.9" r=".46"/>
<circle cx="111.8" cy="137.2" r=".46"/>
<circle cx="111.8" cy="139.7" r=".46"/>
<circle cx="104.1" cy="148.6" r=".46"/>
<circle cx="116.8" cy="137.2" r=".46"/>
<circle cx="97.8" cy="141" r=".46"/>
<circle cx="44.4" cy="141" r=".46"/>
<circle cx="50.8" cy="141" r=".46"/>
<circle cx="54" cy="139.7" r=".46"/>
<circle cx="54" cy="141" r=".46"/>
<circle cx="50.8" cy="150.5" r=".46"/>
<circle cx="54" cy="142.2" r=".46"/>
<circle cx="38.7" cy="141" r=".46"/>
<circle cx="111.8" cy="142.2" r=".46"/>
<circle cx="111.8" cy="144.8" r=".46"/>
<circle cx="96.5" cy="182.2" r=".46"/>
<circle cx="111.8" cy="154.3" r=".46"/>
<circle cx="152.4" cy="177.8" r=".46"/>
</g>
<g font-size="3.5" fill="#0000c2">
<text x="95.9" y="23.9">Lab</text>
<text x="105.3" y="23.9">Power</text>
<text x="119.3" y="23.9">Supply</text>
<text x="134.6" y="23.9">Control</text>
<text x="151.1" y="23.9">Board</text>
<text x="112.4" y="28.3">Rev</text>
<text x="121.8" y="28.3">0.1</text>
</g>
<g font-size="3.2" fill="#840000">
<text x="63.8" y="52.3" transform="rotate(-90 63.8 52.3)">OLED Graphic</text>
<text x="63.8" y="67.5" transform="rotate(-90 63.8 67.5)">256X64</text>
</g>
<text font-size="2.8" fill="#840000" x="178" y="190.9">Title:</text>
<text font-size="2.5" fill="#840000" x="68.5" y="63.8" transform="rotate(-90 68.5 63.8)">NHD-3.12-25664UCxx</text>
<g font-size="2.1" fill="#840000">
<text x="178" y="178">Jerry</text>
<text x="184.7" y="178">O'Keefe</text>
<text x="178" y="184">Sheet:</text>
<text x="186.2" y="184">/other/</text>
<text x="178" y="186.7">File:</text>
<text x="184.1" y="186.7">other.kicad_sch</text>
<text x="178" y="196.9">KiCad</text>
<text x="178" y="194.1">Size:</text>
<text x="184.7" y="194.1">A4</text>
<text x="185.7" y="196.9">E.D.A.</text>
<text x="194.6" y="196.9">kicad</text>
<text x="200" y="194.1">Date:</text>
<text x="201.8" y="196.9">7.0.9-7.0.9~ubuntu22.04.1</text>
<text x="207" y="194.1">2023-12-24</text>
<text x="263" y="194.3">Rev:</text>
<text x="263" y="196.9">Id:</text>
<text x="267.1" y="196.9">2/2</text>
</g>
<g font-size="1.8" fill="#840000">
<text x="35" y="11.9">1</text>
<text x="85" y="11.9">2</text>
<text x="135" y="11.9">3</text>
<text x="185" y="11.9">4</text>
<text x="235" y="11.9">5</text>
<text x="285" y="11.9">6</text>
<text x="26.7" y="23.1">C203</text>
<text x="231.1" y="23.1">C201</text>
<text x="10.3" y="35.9">A</text>
<text x="18.6" y="31.4">D/C_OLED</text>
<text x="285.3" y="35.9">A</text>
<text x="16.8" y="41.6">SPI_MOSI_1</text>
<text x="17.6" y="39.1">SPI_SCK_1</text>
<text x="141.6" y="51.7">R207</text>
<text x="191" y="48.6">/INT</text>
<text x="180.1" y="56.2">/RST_MCP23017</text>
<text x="258.6" y="58.7">/CAP_T_INT</text>
<text x="15.2" y="61.9">/RST_OLED</text>
<text x="16.3" y="64.5">SPI_NSS_1</text>
<text x="121.8" y="62.5">10K</text>
<text x="117.4" y="67.5">C206</text>
<text x="144.2" y="82.1">R213</text>
<text x="10.3" y="85.9">B</text>
<text x="35" y="89.9">Spare2</text>
<text x="68.7" y="89.9">I2C_SCL</text>
<text x="285.3" y="85.9">B</text>
<text x="32.8" y="94.9">I_SAMPLE</text>
<text x="35" y="92.4">Spare1</text>
<text x="68.7" y="94.9">Current_Limit</text>
<text x="68.7" y="92.4">I2C_SDA</text>
<text x="124.4" y="92.9">10K</text>
<text x="33.3" y="100">+VIN_SW</text>
<text x="68.7" y="100">+VIN_SW</text>
<text x="68.7" y="97.5">OUTPUT_ENB</text>
<text x="120" y="98">C209</text>
<text x="10.3" y="135.9">C</text>
<text x="285.3" y="135.9">C</text>
<text x="69.2" y="143.7">C216</text>
<text x="76.2" y="143.7">C217</text>
<text x="85.7" y="143.7">C218</text>
<text x="92.7" y="143.7">C219</text>
<text x="116.8" y="139.9">C210</text>
<text x="122.6" y="139.9">C211</text>
<text x="160.7" y="142.5">C212</text>
<text x="165.7" y="142.5">C213</text>
<text x="184.8" y="142.5">C214</text>
<text x="190.5" y="142.5">C215</text>
<text x="38.7" y="149.5">3.3K</text>
<text x="44.5" y="145.6">C220</text>
<text x="111.8" y="152">10K</text>
<text x="122.7" y="155.3">VIN_CHK</text>
<text x="116.2" y="157.1">C221</text>
<text x="10.3" y="185.9">D</text>
<text x="285.3" y="185.9">D</text>
<text x="35" y="199.9">1</text>
<text x="85" y="199.9">2</text>
<text x="135" y="199.9">3</text>
<text x="185" y="199.9">4</text>
<text x="235" y="199.9">5</text>
<text x="285" y="199.9">6</text>
</g>
<g font-size="1.8" fill="#006464">
<text x="32.9" y="16.7">+3V3</text>
<text x="17.2" y="23.1">C202</text>
<text x="47.6" y="19.9">U201</text>
<text x="48.8" y="23.7">VSS</text>
<text x="223.4" y="19.3">+3V3</text>
<text x="17.2" y="27.5">10uF</text>
<text x="26.7" y="26.9">0.1uF</text>
<text x="48.8" y="26.3">VDD</text>
<text x="48.8" y="28.8">NC</text>
<text x="193.7" y="26.3">R201</text>
<text x="194.3" y="28.2">5.1K</text>
<text x="204.5" y="26.9">R202</text>
<text x="204.5" y="29.4">5.1K</text>
<text x="228.9" y="25.6">U202</text>
<text x="228.9" y="28.2">MCP23017_SO</text>
<text x="231.1" y="25.6">0.1uF</text>
<text x="48.8" y="31.3">D/C</text>
<text x="48.8" y="33.9">R/W</text>
<text x="215" y="35.8">SCK</text>
<text x="215" y="33.2">SDA</text>
<text x="227.6" y="34.7" transform="rotate(-90 227.6 34.7)">VDD</text>
<text x="233.2" y="33.2">GPB0</text>
<text x="233.2" y="35.8">GPB1</text>
<text x="48.8" y="36.4">E</text>
<text x="48.8" y="39">D0/SCK</text>
<text x="48.8" y="41.5">D1/SDIN</text>
<text x="201.3" y="39.6">R203</text>
<text x="201.9" y="41.5">5.1K</text>
<text x="233.2" y="38.3">GPB2</text>
<text x="233.2" y="40.9">GPB3</text>
<text x="48.8" y="46.6">D3</text>
<text x="48.8" y="44">D2</text>
<text x="122.5" y="44.7">+3V3</text>
<text x="233.2" y="43.4">GPB4</text>
<text x="233.2" y="45.9">GPB5</text>
<text x="24.8" y="49.8">R204</text>
<text x="31.1" y="51">5.1K</text>
<text x="48.8" y="49.1">D4</text>
<text x="48.8" y="51.7">D5</text>
<text x="120.7" y="52.3">R205</text>
<text x="130.8" y="52.3">R206</text>
<text x="141" y="53.6">10K</text>
<text x="215" y="48.5">INTB</text>
<text x="215" y="51">INTA</text>
<text x="233.2" y="48.5">GPB6</text>
<text x="233.2" y="51">GPB7</text>
<text x="48.8" y="54.2">D6</text>
<text x="48.8" y="56.7">D7</text>
<text x="48.8" y="59.3">NC</text>
<text x="115.5" y="59.9">R208</text>
<text x="120.6" y="56.7">10K</text>
<text x="120.7" y="54.2">10K</text>
<text x="130.8" y="54.2">10K</text>
<text x="135.2" y="54.8">SW201</text>
<text x="147.9" y="56.7">10K</text>
<text x="215" y="56.1">~{RESET}</text>
<text x="233.3" y="56.1">GPA0</text>
<text x="233.3" y="58.6">GPA1</text>
<text x="48.8" y="61.8">/RES</text>
<text x="48.8" y="64.4">/CS</text>
<text x="120" y="65.6">R210</text>
<text x="148.2" y="65.6">10nF</text>
<text x="148.6" y="60.6">R209</text>
<text x="148.6" y="62.5">C204</text>
<text x="233.3" y="61.2">GPA2</text>
<text x="233.3" y="63.7">GPA3</text>
<text x="48.8" y="66.9">NC</text>
<text x="48.8" y="69.4">BS1</text>
<text x="48.8" y="72">BS0</text>
<text x="108.6" y="67.5">C205</text>
<text x="108.8" y="72">10nF</text>
<text x="120.2" y="71.3">10nF</text>
<text x="127.4" y="70.1">RotaryEncoder_Switch</text>
<text x="215" y="71.3">A1</text>
<text x="215" y="68.8">A2</text>
<text x="233.3" y="66.3">GPA4</text>
<text x="233.3" y="68.8">GPA5</text>
<text x="233.3" y="71.3">GPA6</text>
<text x="48.3" y="75.8">NHD-3.12-25664UCxx</text>
<text x="125" y="75.2">+3V3</text>
<text x="215" y="73.9">A0</text>
<text x="227.6" y="74.5" transform="rotate(-90 227.6 74.5)">VSS</text>
<text x="233.3" y="73.9">GPA7</text>
<text x="52.8" y="83.4">J201</text>
<text x="123.2" y="82.8">R211</text>
<text x="133.4" y="82.8">R212</text>
<text x="43.4" y="86">Conn_02x08_Top_Bottom</text>
<text x="123.1" y="87.2">10K</text>
<text x="123.2" y="84.7">10K</text>
<text x="133.4" y="84.7">10K</text>
<text x="137.7" y="85.3">SW202</text>
<text x="143.5" y="84">10K</text>
<text x="150.4" y="87.2">10K</text>
<text x="26.5" y="91.7">+5V</text>
<text x="118.1" y="90.4">R214</text>
<text x="151.1" y="91">R215</text>
<text x="151.1" y="92.9">C207</text>
<text x="111.1" y="98">C208</text>
<text x="122.5" y="96.1">R216</text>
<text x="122.8" y="101.8">10nF</text>
<text x="129.9" y="100.6">RotaryEncoder_Switch</text>
<text x="150.7" y="96.1">10nF</text>
<text x="111.3" y="102.5">10nF</text>
<text x="226.2" y="113.9">J205</text>
<text x="223.6" y="116.4">Pos</text>
<text x="242.1" y="117.7">J202</text>
<text x="139" y="130.4">U204</text>
<text x="151.8" y="130.4">TP_5V</text>
<text x="159.3" y="127.2">+5V</text>
<text x="226.2" y="129.8">J204</text>
<text x="19.7" y="136.9">PWR_IN</text>
<text x="72.4" y="136.1">PWR_FLAG</text>
<text x="114.9" y="132.9">PWR_FLAG</text>
<text x="134.9" y="132.9">TPS62173DSG</text>
<text x="153.4" y="135.5">2.2uH</text>
<text x="165.1" y="132.3">PWR_FLAG</text>
<text x="165.2" y="136.8">LD1117S12TR_SOT223</text>
<text x="173.3" y="134.2">U203</text>
<text x="185.3" y="134.2">+3V3</text>
<text x="223.5" y="132.3">Neg</text>
<text x="233.3" y="134.2">Conn_02x05_Top_Bottom</text>
<text x="19.2" y="139.3">J203</text>
<text x="28.8" y="143.7">2920L500</text>
<text x="31.8" y="139.3">F201</text>
<text x="43.2" y="138.7">Vin</text>
<text x="58.3" y="138.7">DMP2035</text>
<text x="78.7" y="139.3">FB201</text>
<text x="98.4" y="138.7">DMP2035</text>
<text x="116.8" y="143.7">10uF</text>
<text x="122.6" y="143.7">0.1uF</text>
<text x="134.2" y="138">VIN</text>
<text x="134.2" y="140.6">EN</text>
<text x="145.1" y="140.6">VOS</text>
<text x="146.1" y="138">SW</text>
<text x="146.4" y="143.1">FB</text>
<text x="153.8" y="139.3">L201</text>
<text x="171.3" y="140.6">VI</text>
<text x="177.8" y="140.6">VO</text>
<text x="197.5" y="143.1">R217</text>
<text x="199.4" y="138.7">TP_3V3</text>
<text x="39.4" y="145">R218</text>
<text x="44.5" y="149.5">0.1uF</text>
<text x="52.7" y="148.8">100K</text>
<text x="56.5" y="146.9">Q201</text>
<text x="69.2" y="147.5">0.1uF</text>
<text x="76.2" y="147.5">10uF</text>
<text x="85.7" y="147.5">0.1uF</text>
<text x="92.7" y="147.5">10uF</text>
<text x="98.4" y="146.9">5.1K</text>
<text x="104.1" y="146.9">Q202</text>
<text x="134.2" y="148.2">PG</text>
<text x="160.7" y="146.3">10uF 0.1uF</text>
<text x="176.8" y="144.3" transform="rotate(-90 176.8 144.3)">GND</text>
<text x="184.8" y="146.3">10uF</text>
<text x="190.5" y="146.3">0.1uF</text>
<text x="197.5" y="145">330R</text>
<text x="198.8" y="149.5">PWR_LED</text>
<text x="52.1" y="153.9">D202</text>
<text x="62.2" y="151.4">R221</text>
<text x="97.8" y="151.4">R219</text>
<text x="105.4" y="150.7">R220</text>
<text x="139.9" y="152.1" transform="rotate(-90 139.9 152.1)">PAD</text>
<text x="142.5" y="152.1" transform="rotate(-90 142.5 152.1)">PGND</text>
<text x="145" y="152.1" transform="rotate(-90 145 152.1)">AGND</text>
<text x="198.1" y="152">D201</text>
<text x="44.4" y="158.3">BZX84C6V8-7-F</text>
<text x="62.9" y="159">R223</text>
<text x="62.9" y="161.5">10K</text>
<text x="106.1" y="156.4">R222</text>
<text x="108" y="159">1K</text>
<text x="116.2" y="160.9">10uF</text>
<text x="35.3" y="165.3">TPS7A0508PDBZ</text>
<text x="40.6" y="162.8">U205</text>
<text x="27.9" y="170.4">C222</text>
<text x="38.4" y="169.1">VI</text>
<text x="44" y="173.1" transform="rotate(-90 44 173.1)">GND</text>
<text x="45.4" y="169.1">VO</text>
<text x="52.7" y="173.6">0.1uF</text>
<text x="53.3" y="170.4">C223</text>
<text x="143" y="171.7">TP_Pos</text>
<text x="27.9" y="174.2">0.1uF</text>
<text x="55.2" y="176.1">5.1K</text>
<text x="55.8" y="179.9">R224</text>
<text x="65.3" y="178">SNSK</text>
<text x="73.3" y="179" transform="rotate(-90 73.3 179)">VDD</text>
<text x="74.8" y="174.2">U206</text>
<text x="75.1" y="178">TIME</text>
<text x="143" y="176.8">TP_Pos</text>
<text x="40.7" y="185.6">TOUCH</text>
<text x="54.9" y="185.6">6.8nF</text>
<text x="65.3" y="183.1">SNS</text>
<text x="73.3" y="184.3" transform="rotate(-90 73.3 184.3)">VSS</text>
<text x="75.7" y="183.1">OUT</text>
<text x="90.2" y="181.2">10K</text>
<text x="90.8" y="185">R225</text>
<text x="107.3" y="181.8">Q203</text>
<text x="107.3" y="184.4">MMBT3904</text>
<text x="143.6" y="181.8">TP_Pos</text>
<text x="34.9" y="190.7">PWR_ON_OFF201</text>
<text x="54.6" y="187.6">C224</text>
<text x="62.2" y="188.2">5.1K</text>
<text x="62.2" y="190.1">R227</text>
<text x="65.6" y="192">AT42QT1012-T</text>
<text x="97.2" y="190.7">R226</text>
<text x="97.8" y="187.6">27K</text>
</g>
<g font-size="1.8" fill="#a90000">
<text x="46.3" y="22.6">1</text>
<text x="46.3" y="25.1">2</text>
<text x="46.3" y="27.7">3</text>
<text x="226.4" y="28" transform="rotate(-90 226.4 28)">9</text>
<text x="46.3" y="30.2">4</text>
<text x="46.3" y="32.8">5</text>
<text x="46.3" y="35.3">6</text>
<text x="210.1" y="34.7">12</text>
<text x="210.1" y="32.1">13</text>
<text x="241.2" y="32.1">1</text>
<text x="241.2" y="34.7">2</text>
<text x="46.3" y="37.8">7</text>
<text x="46.3" y="40.4">8</text>
<text x="241.2" y="37.2">3</text>
<text x="241.2" y="39.8">4</text>
<text x="45.7" y="45.5">10</text>
<text x="46.3" y="42.9">9</text>
<text x="210.1" y="47.4">19</text>
<text x="241.2" y="42.3">5</text>
<text x="241.2" y="44.8">6</text>
<text x="241.2" y="47.4">7</text>
<text x="45.7" y="48">11</text>
<text x="45.7" y="50.5">12</text>
<text x="45.7" y="53.1">13</text>
<text x="210.1" y="49.9">20</text>
<text x="241.2" y="49.9">8</text>
<text x="45.7" y="55.6">14</text>
<text x="45.7" y="58.2">15</text>
<text x="131.4" y="57.5">A</text>
<text x="143.5" y="57.5">S1</text>
<text x="210.1" y="55">18</text>
<text x="240.6" y="55">21</text>
<text x="240.6" y="57.5">22</text>
<text x="45.7" y="60.7">16</text>
<text x="45.7" y="63.2">17</text>
<text x="45.7" y="65.8">18</text>
<text x="131.3" y="62.6">B</text>
<text x="131.3" y="60.1">C</text>
<text x="143.5" y="62.6">S2</text>
<text x="240.6" y="60.1">23</text>
<text x="240.6" y="62.6">24</text>
<text x="240.6" y="65.2">25</text>
<text x="45.7" y="68.3">19</text>
<text x="45.7" y="70.9">20</text>
<text x="210.1" y="70.2">16</text>
<text x="210.1" y="67.7">17</text>
<text x="240.6" y="67.7">26</text>
<text x="240.6" y="70.2">27</text>
<text x="210.1" y="72.8">15</text>
<text x="240.6" y="72.8">28</text>
<text x="226.4" y="79.4" transform="rotate(-90 226.4 79.4)">10</text>
<text x="50.1" y="88.6">1</text>
<text x="59" y="88.6">9</text>
<text x="134" y="88">A</text>
<text x="146" y="88">S1</text>
<text x="50.1" y="91.2">2</text>
<text x="50.1" y="93.7">3</text>
<text x="58.4" y="91.2">10</text>
<text x="58.4" y="93.7">11</text>
<text x="133.9" y="93.1">B</text>
<text x="133.9" y="90.6">C</text>
<text x="146" y="93.1">S2</text>
<text x="50.1" y="96.3">4</text>
<text x="50.1" y="98.8">5</text>
<text x="50.1" y="101.3">6</text>
<text x="58.4" y="96.3">12</text>
<text x="58.4" y="98.8">13</text>
<text x="58.4" y="101.3">14</text>
<text x="50.1" y="103.9">7</text>
<text x="50.1" y="106.4">8</text>
<text x="58.4" y="103.9">15</text>
<text x="58.4" y="106.4">16</text>
<text x="239.3" y="119.1">1</text>
<text x="248.2" y="119.1">6</text>
<text x="239.3" y="121.7">2</text>
<text x="239.3" y="124.2">3</text>
<text x="248.2" y="121.7">7</text>
<text x="248.2" y="124.2">8</text>
<text x="239.3" y="126.7">4</text>
<text x="239.3" y="129.3">5</text>
<text x="247.6" y="129.3">10</text>
<text x="248.2" y="126.7">9</text>
<text x="55.8" y="136.9">6</text>
<text x="108.5" y="136.9">6</text>
<text x="132" y="136.9">2</text>
<text x="149.8" y="136.9">7</text>
<text x="28.5" y="140.7">1</text>
<text x="55.8" y="142">2</text>
<text x="55.8" y="139.4">5</text>
<text x="64.7" y="140.7">4</text>
<text x="99.6" y="140.7">4</text>
<text x="108.5" y="142">2</text>
<text x="108.5" y="139.4">5</text>
<text x="132" y="139.4">3</text>
<text x="149.8" y="142">5</text>
<text x="149.8" y="139.4">6</text>
<text x="168.8" y="139.4">3</text>
<text x="181.5" y="139.4">2</text>
<text x="28.5" y="145.8">2</text>
<text x="55.8" y="144.5">1</text>
<text x="61.3" y="148" transform="rotate(-90 61.3 148)">3</text>
<text x="103.9" y="148" transform="rotate(-90 103.9 148)">3</text>
<text x="108.5" y="144.5">1</text>
<text x="132" y="147.1">8</text>
<text x="175.6" y="146.8" transform="rotate(-90 175.6 146.8)">1</text>
<text x="138.8" y="154.4" transform="rotate(-90 138.8 154.4)">9</text>
<text x="141.4" y="154.4" transform="rotate(-90 141.4 154.4)">1</text>
<text x="143.9" y="154.4" transform="rotate(-90 143.9 154.4)">4</text>
<text x="36.1" y="168">3</text>
<text x="48.8" y="168">2</text>
<text x="42.9" y="175.3" transform="rotate(-90 42.9 175.3)">1</text>
<text x="62.8" y="176.9">3</text>
<text x="72.1" y="174.1" transform="rotate(-90 72.1 174.1)">5</text>
<text x="80.6" y="176.9">6</text>
<text x="106.1" y="179.1" transform="rotate(-90 106.1 179.1)">3</text>
<text x="48.2" y="184.5">1</text>
<text x="62.8" y="182">4</text>
<text x="80.6" y="182">1</text>
<text x="98.7" y="184.2">1</text>
<text x="72.1" y="186.8" transform="rotate(-90 72.1 186.8)">2</text>
<text x="106.1" y="186.8" transform="rotate(-90 106.1 186.8)">2</text>
</g>
<g font-size="1.8" fill="#0f0f0f">
<text x="33" y="30.1">D/C_OLED</text>
<text x="188.6" y="34.6">I2C_SCL</text>
<text x="188.6" y="32">I2C_SDA</text>
<text x="33" y="40.3">SPI_MOSI_1</text>
<text x="196.8" y="47.3">/INT</text>
<text x="154.9" y="57.4">V_ENC_SW</text>
<text x="245.7" y="60">I_ENC_SW</text>
<text x="27.3" y="63.2">SPI_NSS_1</text>
<text x="109.2" y="62.5">V_ENC_B</text>
<text x="245.7" y="62.5">I_ENC_B</text>
<text x="245.7" y="65.1">I_ENC_A</text>
<text x="245.7" y="70.1">V_ENC_B</text>
<text x="245.7" y="67.6">V_ENC_SW</text>
<text x="245.7" y="72.7">V_ENC_A</text>
<text x="157.5" y="87.9">I_ENC_SW</text>
<text x="111.8" y="93">I_ENC_B</text>
<text x="71.1" y="131.1">+VIN</text>
<text x="89.5" y="136.8">+VIN_SW</text>
</g>
<g font-size="1.8" fill="#0000c2">
<text x="129.5" y="47.4">Voltage</text>
<text x="137.7" y="47.4">Adj</text>
<text x="134" y="77.9">Current</text>
<text x="142.1" y="77.9">Adj</text>
<text x="228.6" y="111.5">Inter-Board</text>
<text x="241.2" y="111.5">Power</text>
<text x="248" y="111.5">Connector</text>
<text x="44.4" y="115.3">Regulator</text>
<text x="54.8" y="115.3">Brd</text>
<text x="59.1" y="115.3">Connector</text>
<text x="19.7" y="133.7">5V</text>
<text x="23.2" y="133.7">to</text>
<text x="26.2" y="133.7">30V</text>
<text x="62.2" y="154.7">12V</text>
<text x="66.9" y="154.7">Zener</text>
</g>
<g font-size="1.8" fill="#009600">
<text x="109.2" y="57.4">V_ENC_A</text>
<text x="27.3" y="60.6">/RST_OLED</text>
<text x="111.8" y="87.9">I_ENC_A</text>
<text x="116.2" y="154">VIN_CHK</text>
<text x="34.3" y="162.8">+VIN</text>
</g>
</svg>
